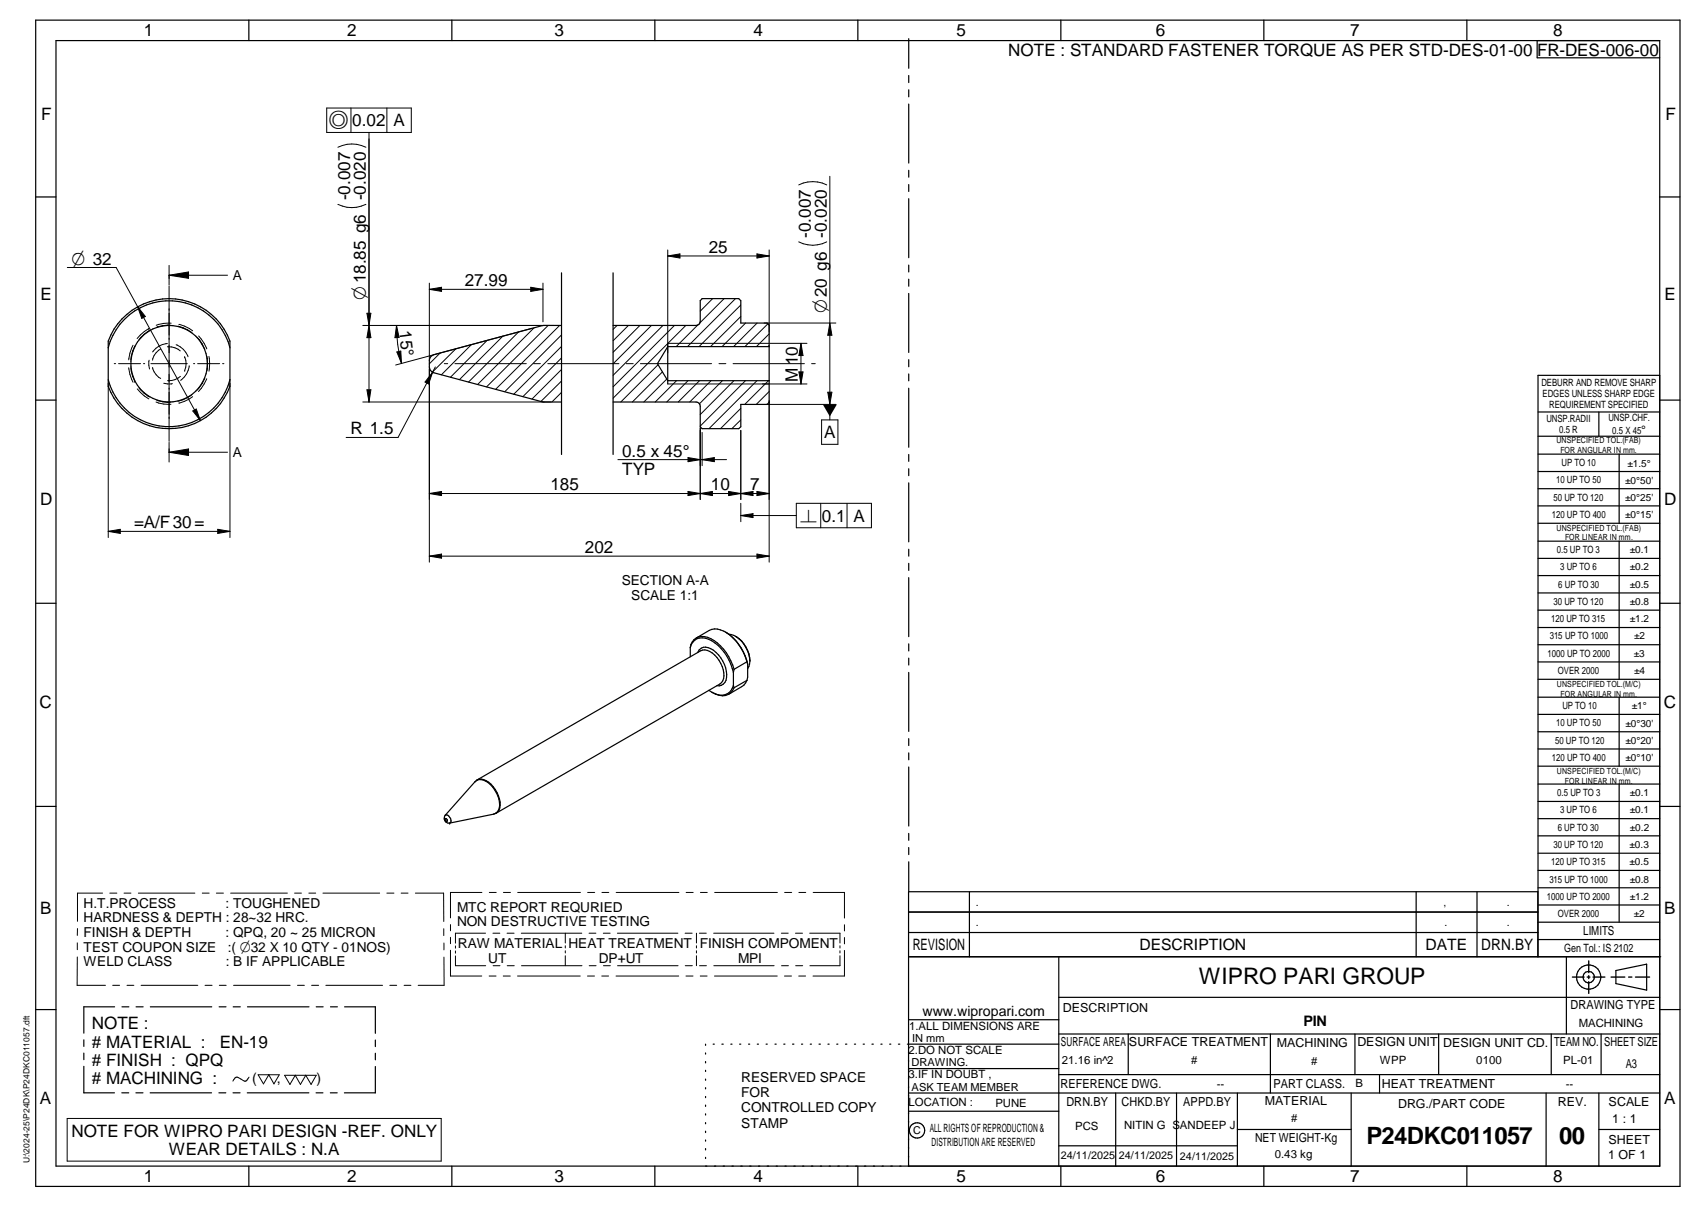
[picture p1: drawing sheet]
<svg xmlns="http://www.w3.org/2000/svg" width="420mm" height="297mm" viewBox="0 0 420 297" stroke-linecap="round" stroke-linejoin="round" font-family="sans-serif">
<g fill="none" stroke="#000" stroke-width=".3">
<path d="M8.8 5h405v287h-405zM13.8 10h395v277h-395zM61.3 5v5M111.3 5v5M161.3 5v5M211.3 5v5M223.8 9.5v7.3M223.8 18.6v1.7M261.3 5v5M311.3 5v5M361.3 5v5M378.6 10v4.2h30.2"/>
<path d="M223.8 22.1v1.7M223.8 25.6v14.5M8.8 48.5h5M223.8 41.9v1.7M223.8 45.4v1.7M223.8 48.9v14.5M408.8 48.5h5M138.3 67.1v44.7M151 67.1v44.7M223.8 65.2v1.7M223.8 68.7v1.7M223.8 72.2v14.5"/>
<path d="M8.8 98.5h5M26.7 85.6a15.5 15.5 0 0 1 14.9-11.6 15.5 15.5 0 0 1 15 11.6M26.7 85.6v-1.7a16 16 0 0 1 14.9-10.4 16 16 0 0 1 15 10.4v9.5M26.7 85.6v9.5a16 16 0 0 0 14.9 10.4 16 16 0 0 0 15-10.4v-1.7M26.7 93.4a15.5 15.5 0 0 0 14.9 11.6 15.5 15.5 0 0 0 15-11.6M138.3 80.1h-4.7l-26.8 7.2a1.5 1.5 0 0 0-1.1 1.4v1.6a1.5 1.5 0 0 0 1.1 1.4l26.8 7.2h4.7M151 80.1h20.4a1.01 1.01 0 0 0 1.1-1v-5.1l.4-.5h9l.5 .5v5.5h6.5l.5 .5v19l-.5 .5h-6.5v5.5l-.5 .5h-9l-.4-.5v-5.1a1.01 1.01 0 0 0-1.1-1h-20.4M164.5 84.5v10M189.4 85.3h-24.9l-2.6 4.2 2.6 4.2h24.9M223.8 88.5v1.8M223.8 92v1.7M223.8 95.5v14.6"/>
<path d="M408.8 92.4h-30v143.1M408.8 98.5h5M223.8 111.8v1.7M223.8 115.4v1.7M223.8 118.8v14.5M378.8 101.4h30M378.8 107.4h30M378.8 111.8h30M378.8 116h30M393.8 101.4v6M398.8 111.8v17M223.8 135.2v1.7"/>
<path d="M223.8 138.6v1.8M378.8 120.3h30M378.8 124.5h30M378.8 128.8h30M378.8 133.2h30M378.8 137.4h30M398.8 133.2v34M8.8 148.5h5M170 159.4v2.2M170 159.4a2.99 2.99 0 0 1 4.5-2.1 11.7 11.7 0 0 1 6.1 8.2M171.5 157a4.6 4.6 0 0 1 5.2 1.2 12.9 12.9 0 0 1 4.1 6.5M171.5 157a3.1 3.1 0 0 0-1.5 2.4"/>
<path d="M171.5 157l3.2-1.8a4.6 4.6 0 0 1 5.2 1.2 13.5 13.5 0 0 1 4.1 6.5M178.7 155.5a12.4 12.4 0 0 1 5.4 7.9M179.5 156.1a6.8 6.8 0 0 1 5.2 6.6M181.1 156.6a7.4 7.4 0 0 1 3.6 6.1M223.8 142.2v14.5M223.8 158.5v1.7M378.8 141.6h30M378.8 145.9h30M378.8 150.2h30M378.8 154.4h30M378.8 158.7h30M408.8 148.5h5"/>
<path d="M171.8 160.6a2.1 2.1 0 0 1 3.2-1 7.6 7.6 0 0 1 3.8 7.8 2.01 2.01 0 0 1-2.2 1.3M175.3 170.3l.2 .1M180.6 168.7a3.1 3.1 0 0 1-4.4 2.1M180.6 168.7l.2 .5M180.6 165.5v3.2M180.8 169.2a3.1 3.1 0 0 1-4.5 1.7l-1.7-1M180.8 164.7l-.2 .8M184 167.4l-.8 1.2-3.7 2.3M184 162.9l.1 .5M184 167.4l-3.2 1.8M184 162.9l-3.2 1.8M184.1 163.4v3.2l-.1 .8"/>
<path d="M184.7 162.7l-.3 1.3-.3 .5M223.8 162v1.7M223.8 165.5v14.5M378.8 162.9h30M378.8 167.2h30M378.8 171.6h30M378.8 175.8h30M398.8 171.6v17M8.8 198.5h5M117.5 191.9l55.1-31.8a3.4 3.4 0 0 1 4 1.7 6 6 0 0 1 1.4 5.8l-.7 .7-55.1 31.8M117.5 191.9l-.5 .5M117.5 191.9a3.4 3.4 0 0 1 4 1.7 6.1 6.1 0 0 1 1.4 5.7l-.7 .8"/>
<path d="M223.8 181.8v1.7M223.8 185.3v1.7M223.8 188.8v14.5M378.8 180.1h30M378.8 184.3h30M378.8 188.6h30M378.8 193h30M378.8 197.2h30M398.8 193v33.9M408.8 198.5h5M109.4 201.5a1.22 1.22 0 0 0 1.3 1.1M109.6 201.5l.2-.1a.47 .47 0 0 1 .3 .7l-.3-.1z"/>
<path d="M109.6 200.7a1.22 1.22 0 0 1 1.2 .4 1.22 1.22 0 0 1 .1 1.3l-.2 .2M109.6 200.7l-.2 .7M110.7 202.6h.1M121.6 200.4a2.36 2.36 0 0 0 1.4-2.9 6.5 6.5 0 0 0-4.6-5.6h-.6l-.8 .5-7.4 8.3M121.6 200.4l-10.9 2.2M122.2 200.1l-.6 .3M223.8 205.1v1.7M223.8 208.6v1.7M223.8 212.1v7.2M238.7 219.5v16M348.8 219.5v16M363.8 219.5v16"/>
<path d="M378.8 201.5h30M378.8 205.7h30M378.8 210h30M378.8 214.2h30M378.8 218.5h30M223.8 235.5h185.2M223.8 229.5h154.9M223.8 224.5h154.9M260.8 235.5v51.5M378.7 235.5v-16h-154.9v67.5M378.8 222.7h30M378.8 226.9h30"/>
<path d="M378.8 231.2h30M385.8 235.5v19M398 238.8l7.5-1.5v6.4l-7.5-1.6zM8.8 248.5h5M20.6 255.9v1.6M20.6 259.2v1.6M28.2 247.8h-7.6v6.5M30 247.8h1.7M33.5 247.8h1.8M37 247.8h15.1M54 247.8h1.7M57.4 247.8h1.8"/>
<path d="M60.9 247.8h15.2M77.9 247.8h1.7M81.4 247.8h1.7M84.9 247.8h7.5v6.5M92.4 255.9v1.7M92.4 259.2v1.6M173.8 257v.3M173.8 259.1v.3M175.6 257h.3M177.8 257h.3M180 257h.3M182.1 257h.3"/>
<path d="M184.4 257h.2M186.5 257h.3M188.7 257h.3M190.9 257h.3M193 257h.3M195.2 257h.3M197.4 257h.3M199.5 257h.3M201.7 257h.3M203.9 257h.3M206.1 257h.3M208.2 257h.4"/>
<path d="M210.4 257h.3M212.6 257h.3M214.7 257h.4M216.9 257h.3M219.1 257h.3M221.3 257h.3M223.8 251h37M260.8 257h-37.3M260.8 245.4h148M260.8 254.5h148M277.9 254.5v10M312.9 254.5v14.5"/>
<path d="M333.7 254.5v10M354.3 254.5v10M382 254.5v10M394.3 254.5v10M408.8 248.5h5M20.6 262.4v6.5h7.6M30 268.9h1.7M33.5 268.9h1.7M37 268.9h15.1M53.9 268.9h1.7M57.4 268.9h1.7M60.9 268.9h15.2"/>
<path d="M77.8 268.9h1.7M81.4 268.9h1.6M92.4 262.5v6.4h-7.6M173.8 261.2v.4M173.8 263.4v.3M173.8 265.6v.3M173.8 267.7v.3M173.8 269.8v.3M173.8 271.9v.4M173.8 274.1v.3M173.8 276.3v.3M173.8 278.4v.3"/>
<path d="M223.8 263h37M223.8 273.5h37M260.8 264.5h148M274.8 269v18M289.8 269v18M304.7 278h28.1M304.7 269v18M332.8 269v18M339.8 264.5v4.5M380.8 269v18M393.8 269v18M393.8 278h15"/>
<path d="M408.8 269h-185M61.3 287v5M111.3 287v5M161.3 287v5M173.8 280.5v.3M173.8 282.7v.3M173.8 284.8v.3M211.3 287v5M260.8 282h43.9M261.3 287v5M311.3 287v5M361.3 287v5"/>
<circle cx="41.6" cy="89.5" r="9.4"/>
<circle cx="391.3" cy="240.5" r="2.99"/>
<circle cx="391.3" cy="240.5" r="1.4"/>
<circle cx="225.9" cy="278.2" r="1.89"/>
</g>
<g fill="none" stroke="#000" stroke-width=".25">
<path d="M80.5 26.6h20.8v6h-20.8zM83.2 36.2a7.8 7.8 0 0 1 6.9 0M86.4 26.6v6M90.9 32.6v66.3M95.3 26.6v6M83.2 50.3a7.8 7.8 0 0 0 6.9 0M196.7 45.5a7.8 7.8 0 0 1 6.9 0M203.6 59.5a7.5 7.5 0 0 1-6.9 0M204.4 43.4v59.9M16.6 65.8h12l20.7 37.7M33.9 75.5l1.9 2.4-.9 .5zM41.6 65.3v4.8"/>
<path d="M41.6 67.7h14.4M41.6 67.7l4.8-.8v1.6zM41.6 70.4v38.2M42.2 79.5a8.5 8.5 0 0 0-3.7 .6M44.1 79.8a8.3 8.3 0 0 1 3.3 1.6M90.4 77.1h.9l-.4 3zM105.7 71.2l3-.5v1zM105.7 71.2h28M105.7 69.7v18.9M130.7 70.7l3 .5-3 .5zM133.7 69.7v9.5M164.5 63l3-.5v1z"/>
<path d="M164.5 63h24.9M164.5 61.5v25.3M175.5 73.5l-3 3.1M178.3 73.5l-5.9 6M181.1 73.5l-11.8 11.8M182.4 75.1l-10.2 10.2M182.4 77.9l-7.4 7.4M183.6 79.5l-5.8 5.8M186.4 62.5l3 .5-3 .5zM186.5 79.5l-5.8 5.8M188.2 79.5h17.7M189.1 79.7l-5.6 5.6"/>
<path d="M189.4 61.5v20.2M204.4 79.5l.5 3h-1zM26.7 94.3v38M28.1 89.5h.4M29.2 89.5h5.4M31.7 90.5l.3 1.6 .8 2M32.2 90.5l.5 2.1 .5 1.2M32.8 85l-.8 1.9-.3 1.7M33.2 85.2l-.5 1.2-.5 2.2M33.2 93.9h.1M33.2 85.2h.1M33.8 95.7l1.7 1.8 1.1 .7"/>
<path d="M34.2 95.4a8.4 8.4 0 0 0 2.7 2.3M35.3 89.5h.3M36.6 80.9l-1.1 .7-1.7 1.7M36.6 80.9h.1M36.7 88.6l-.1 1.3 .2 .9M36.9 81.3a8.3 8.3 0 0 0-2.7 2.4M37.2 89.5h8.9M37.6 90.4a3.8 3.8 0 0 0 2 2.7M38.4 98.9a7.9 7.9 0 0 0 3.7 .6M38.6 98.5a7.6 7.6 0 0 0 3.5 .5M39.5 85.9a3.8 3.8 0 0 0-1.9 2.7M40.3 94.3l1 .2 1.1-.1"/>
<path d="M41.2 85.3a4.4 4.4 0 0 1 3.2 1.1M41.2 84.5a4.9 4.9 0 0 0-3.6 2.1M42.1 80.1a7.8 7.8 0 0 0-3.5 .5M43.4 84.8a4.9 4.9 0 0 1 2.9 3M43.9 80.3l1.2 .3 2 1.1M44.4 92.6a4.3 4.3 0 0 1-3.1 1.1M45.5 87.8h.1M45.5 91.1h.1M45.5 87.8a4.2 4.2 0 0 1 0 3.3M46.6 90a4.9 4.9 0 0 1-2.1 3.6M47.1 97.2l-2 1.2-1.2 .3M47.4 97.6a8.1 8.1 0 0 1-3.4 1.6"/>
<path d="M47.7 89.5h.3M48.5 83l1.3 1.7 .7 1.2M48.7 89.5h5.4M48.9 82.7a9.4 9.4 0 0 1 2 3.2M50.5 93l-.7 1.4-1.3 1.6M50.9 93.2l-.6 1.3-1.4 1.9M51 87.7l.1 1.8-.1 1.8M51.5 87.7l.1 1.8-.1 1.9M54.8 89.5h.3M56.6 94.3v38M89.4 98.9h46.3M90.4 95.9h.9l-.4 3z"/>
<path d="M90.9 80.1l.4 3h-.9zM97.7 80.1l.6 3h-1zM97.7 80.1a34.6 34.6 0 0 0 1.2 9.3M97.7 86.6l1-.2 .2 3zM105.7 90.4v47.9M106.5 91.6l-.9 2.9-.9-.5zM107.2 90.3l-9.2 17.4h-12.8M108.4 86.9l-2.7 2.6M109.4 89.5h.9M112 89.5h17.6M112.3 85.9l-5.8 5.7M116.1 84.8l-7.4 7.4"/>
<path d="M120 83.8l-9.1 9M123.9 82.7l-10.8 10.7M127.7 81.7l-12.3 12.3M131.1 80.8l-33.7 9M131.4 89.5h1.7M131.6 80.6l-14 14M134.9 89.5h17.5M135 80.1l-15.2 15.1M136.6 80.1h-47.2M137.8 80.1l-15.7 15.7M138.3 82.4l-14 14M138.3 85.3l-11.8 11.7"/>
<path d="M138.3 88.1l-9.5 9.5M138.3 90.9l-7.3 7.3M138.3 93.8l-5.1 5M138.3 96.6l-2.4 2.3M152 80.1l-1 1M154.2 89.5h1.7M154.8 80.1l-3.8 3.8M157.6 80.1l-6.6 6.6M157.7 89.5h17.5M160.4 80.1l-9.4 9.4M162.1 89.7l-9.2 9.2M163.1 91.5l-7.4 7.4"/>
<path d="M163.3 80.1l-12.3 12.3M164.2 93.3l-5.6 5.6M164.5 94.5h34.2M164.5 84.5h24.9M166.1 80.1l-15.1 15.1M166.6 93.7l-5.2 5.2M168.9 80.1l-17.9 17.9M169.4 93.7l-5.2 5.2M171.8 80l-5.3 5.3M172.3 93.7l-5.3 5.2M175.1 93.7l-5.2 5.2M177.1 89.5h1.7"/>
<path d="M177.9 93.7l-5.7 5.7M180.5 89.5h17.6M180.8 93.7l-8.3 8.3M183.6 93.7l-11.1 11.2M186.4 93.7l-11.8 11.8M188.7 99.5h17.2M189.3 93.7l-5.9 5.8M189.4 96.4l-3.1 3.1M189.4 85l-.3 .3M189.4 82.2l-3.1 3.1M189.4 98.6v39.7M189.6 84.5h9.1"/>
<path d="M196.8 91.5h1l-.5 3zM197.3 84.5l.5 3h-1zM197.3 84.5v10M199.9 89.5h.9M203.9 96.5h1l-.5 3zM41.6 108.9v4.8M41.6 111.3l4.8-.8v1.6zM41.6 111.3h14.4M47.5 101.1l.8-.4 1 2.8zM152.2 113.1h26.7M169.4 112.6l3.1 .5-3.1 .5zM172.5 105.3v17.6"/>
<path d="M172.9 113.1l3-.5v1zM172.9 106.4v8.2M182.4 103.3l-2.2 2.2M182.4 100.5l-4.9 5M182.4 105.9v17M202.3 103.3h4.1v6h-4.1zM26.7 130.8h29.9M26.7 130.8l2.9-.5v1zM53.6 130.3l3 .5-3 .5zM105.7 136.9l3-.5v1zM105.7 121.5l3-.6v1.1zM105.7 136.9h83.7"/>
<path d="M105.7 121.5h83.7M169.4 120.9v1.1l6.1-1.1v1.1zM179.4 120.9l6.1 1.1v-1.1l-6.1 1.1zM182.4 123.9v4.5M182.4 126.9l3.1-.5v1zM182.4 126.9h13.7M186.4 120.9l3 .6-3 .5zM186.4 136.4l3 .5-3 .5zM196.1 123.9h18.5v6h-18.5zM202.1 123.9v6M208.6 123.9v6M25.3 219.8h-6.2v6.9"/>
<path d="M27 219.8h1.8M30.6 219.8h1.6M34.1 219.8h13.9M49.8 219.8h1.7M53.3 219.8h1.7M56.8 219.8h14M72.5 219.8h1.7M76.1 219.8h1.7M79.5 219.8h14M95.3 219.8h1.7M98.8 219.8h1.7M102.3 219.8h7v7"/>
<path d="M118.7 219.6h-7.8v6.3M120.5 219.6h1.7M124 219.6h1.7M127.5 219.6h15.4M144.7 219.6h1.8M148.2 219.6h1.7M151.8 219.6h15.4M169 219.6h1.7M172.5 219.6h1.7M176 219.6h15.5M193.2 219.6h1.8M196.8 219.6h1.6"/>
<path d="M200.3 219.6h7.7v6.3M19 232v1.7M19 235.5v7h7M19.1 228.5l-.1 1.7M109.3 228.6v1.7M109.3 235.5l.1 7h-6.4M109.3 232.1v1.7M110.9 227.5v1.6M110.9 230.7v1.5M110.9 233.8v6.4h7.7M112.2 235.2v2.5h7.4M112.2 232.8v.5"/>
<path d="M112.2 234v.6M119.6 229.7h-7.4v2.4M121.4 229.7h1.7M121.4 237.7h1.7M124.9 229.7h1.7M124.9 237.7h1.8M128.4 229.7h14.9M128.4 237.7h14.9M139.2 229.7v2.4M139.2 232.7v.6M139.2 234v.5M139.2 235.2v2.5"/>
<path d="M145.1 229.7h1.7M145.1 237.7h1.7M148.6 229.7h1.7M148.6 237.7h1.7M152.1 229.7h14.9M152.1 237.7h14.9M168.7 229.7h1.8M168.8 237.7h1.7M171.5 229.7v2.4M171.5 232.7v.6M171.5 234v.5M171.5 235.2v2.5"/>
<path d="M172.2 229.7h1.7M172.3 237.7h1.7M175.8 229.7h14.8M175.8 237.7h14.9M192.4 229.7h1.7M192.5 237.7h1.7M195.9 229.7h1.7M195.9 237.7h1.8M199.4 229.7h7.5v2.4M206.9 232.7v.6M206.9 234v.5M206.9 235.2v2.5h-7.4"/>
<path d="M208 227.6v1.5M208 230.7v1.6M208 233.9v6.3h-7.8M27.8 242.5h1.7M31.3 242.5h1.7M34.7 242.5h14M50.5 242.5h1.7M54 242.5h1.7M57.5 242.5h13.9M73.3 242.5h1.7M76.7 242.5h1.8M80.3 242.5h13.9"/>
<path d="M96 242.5h1.7M99.5 242.5h1.7M120.5 240.2h1.7M123.9 240.2h1.8M127.5 240.2h15.4M144.7 240.2h1.7M148.2 240.2h1.7M151.7 240.2h15.5M168.9 240.2h1.8M172.5 240.2h1.6M176 240.2h15.4M193.2 240.2h1.7"/>
<path d="M196.7 240.2h1.7M16.5 275.3h92.2v10.5h-92.2zM61.3 265.1l-.7 .9-.4 .1-1.5-.9-.5-.1-.8 1M63.6 264.5h5.2l-1.3 2.2-1.3-2.2-1.3 2.2zM70.1 264.6h7.8l-1.3 2.3-1.3-2.3-1.3 2.3-1.3-2.3-1.3 2.3z"/>
</g>
<path d="M391.3 236.5v2.9M387.3 240.5h2.8M390.9 240.5h.7M391.3 240.1v.7M391.3 241.6v2.9M392.3 240.5h3M396.8 240.5h3.4M401.1 240.5h.8M402.8 240.5h3.5" fill="none" stroke="#000" stroke-width=".34"/>
<g fill="#000">
<path d="M33.9 75.5l1.9 2.4-.9 .5zM41.6 67.7l4.8-.8v1.6zM90.4 77.1h.9l-.4 3zM105.7 71.2l3-.5v1zM130.7 70.7l3 .5-3 .5zM164.5 63l3-.5v1zM186.4 62.5l3 .5-3 .5zM90.4 95.9h.9l-.4 3zM90.9 80.1l.4 3h-.9zM97.7 80.1l.6 3h-1zM97.7 86.6l1-.2 .2 3zM106.5 91.6l-.9 2.9-.9-.5z"/>
<path d="M196.8 91.5h1l-.5 3zM197.3 84.5l.5 3h-1zM203.9 96.5h1l-.5 3zM204.4 79.5l.5 3h-1zM202.6 99.5h3.5l-1.7 3zM41.6 111.3l4.8-.8v1.6zM47.5 101.1l.8-.4 1 2.8zM169.4 112.6l3.1 .5-3.1 .5zM172.9 113.1l3-.5v1zM26.7 130.8l2.9-.5v1zM53.6 130.3l3 .5-3 .5zM105.7 136.9l3-.5v1z"/>
<path d="M105.7 121.5l3-.6v1.1zM169.4 120.9l3.1 .6-3.1 .5zM172.5 121.5l3-.6v1.1zM179.4 120.9l3 .6-3 .5zM182.4 121.5l3.1-.6v1.1zM182.4 126.9l3.1-.5v1zM186.4 120.9l3 .6-3 .5zM186.4 136.4l3 .5-3 .5z"/>
</g>
<g font-size="5.9">
<text x="336.5" y="281.6">P24DKC011057</text>
<text x="384" y="281.6">00</text>
</g>
<text font-size="5.6" x="295.3" y="242.2">WIPRO PARI GROUP</text>
<g font-size="4.6">
<text x="81" y="31.1">a</text>
<text x="17.6" y="65.1">O 32</text>
<text x="90.1" y="73.8" transform="rotate(-90 90.1 73.8)">O18.85 g6</text>
<text x="203.6" y="77.1" transform="rotate(-90 203.6 77.1)">O20 g6</text>
<text x="197.1" y="128.4">n</text>
</g>
<g font-size="4.2">
<text x="35.4" y="9">1</text>
<text x="85.5" y="8.9">2</text>
<text x="136.6" y="9">3</text>
<text x="185.6" y="9">4</text>
<text x="235.6" y="9">5</text>
<text x="284.6" y="8.8">6</text>
<text x="332.6" y="9">7</text>
<text x="382.6" y="9">8</text>
<text x="248.3" y="13.8">NOTE : STANDARD FASTENER TORQUE AS PER STD-DES-01-00 FR-DES-006-00</text>
<text x="10.1" y="29.6">F</text>
<text x="410.2" y="29.6">F</text>
<text x="86.8" y="31.1">0.02 A</text>
<text x="86.2" y="49.2" transform="rotate(-90 86.2 49.2)">-0.007</text>
<text x="90.1" y="49.2" transform="rotate(-90 90.1 49.2)">-0.020</text>
<text x="199.7" y="58.5" transform="rotate(-90 199.7 58.5)">-0.007</text>
<text x="203.6" y="58.5" transform="rotate(-90 203.6 58.5)">-0.020</text>
<text x="174.6" y="62.2">25</text>
<text x="114.5" y="70.4">27.99</text>
<text x="9.9" y="73.9">E</text>
<text x="409.9" y="73.9">E</text>
<text x="98.3" y="81.5" transform="rotate(83 98.3 81.5)">15°</text>
<text x="196.5" y="93.9" transform="rotate(-90 196.5 93.9)">M10</text>
<text x="86.3" y="106.9">R 1.5</text>
<text x="203" y="107.8">A</text>
<text x="153.2" y="112.4">0.5 x 45°</text>
<text x="153.2" y="116.8">TYP</text>
<text x="9.9" y="124.2">D</text>
<text x="135.6" y="120.7">185</text>
<text x="175.1" y="120.7">10</text>
<text x="184.8" y="120.7">7</text>
<text x="409.9" y="124.2">D</text>
<text x="33" y="130">=A/F30=</text>
<text x="202.4" y="128.4">0.1 A</text>
<text x="144" y="136.1">202</text>
<text x="9.7" y="174.3">C</text>
<text x="409.7" y="174.3">C</text>
<text x="9.9" y="225">B</text>
<text x="409.8" y="225">B</text>
<text x="22.6" y="253.3">NOTE :</text>
<text x="22.6" y="257.8"># MATERIAL :</text>
<text x="54.2" y="257.8">EN-19</text>
<text x="22.6" y="262.3"># FINISH : QPQ</text>
<text x="22.6" y="266.8"># MACHINING :</text>
<text x="9.8" y="271.7">A</text>
<text x="409.8" y="271.7">A</text>
<text x="17.6" y="279.7">NOTE FOR WIPRO PARI DESIGN -REF. ONLY</text>
<text x="41.6" y="284.2">WEAR DETAILS : N.A</text>
<text x="35.4" y="291">1</text>
<text x="85.5" y="290.9">2</text>
<text x="136.6" y="291">3</text>
<text x="185.6" y="291">4</text>
<text x="235.6" y="291">5</text>
<text x="284.6" y="290.8">6</text>
<text x="332.6" y="291">7</text>
<text x="382.6" y="291">8</text>
</g>
<g font-size="3.9">
<text x="224.8" y="233.8">REVISION</text>
<text x="280.7" y="233.8">DESCRIPTION</text>
<text x="351.1" y="233.8">DATE</text>
<text x="364.8" y="233.8">DRN.BY</text>
</g>
<text font-size="3.6" x="321" y="252.6">PIN</text>
<g font-size="3.5">
<text x="227.2" y="250">www.wipropari.com</text>
<text x="62.1" y="266.4">(</text>
<text x="68.2" y="266.4">,</text>
<text x="78" y="266.4">)</text>
</g>
<g font-size="3.4">
<text x="57.3" y="68.9">A</text>
<text x="57.3" y="112.5">A</text>
<text x="153.1" y="144">SECTION A-A</text>
<text x="155.5" y="147.6">SCALE 1:1</text>
<text x="20.6" y="223.4">H.T.PROCESS</text>
<text x="20.6" y="226.9">HARDNESS &amp; DEPTH : 28~32 HRC.</text>
<text x="55.6" y="223.4">: TOUGHENED</text>
<text x="112.6" y="224.3">MTC REPORT REQURIED</text>
<text x="112.6" y="227.9">NON DESTRUCTIVE TESTING</text>
<text x="20.6" y="230.5">FINISH &amp; DEPTH</text>
<text x="55.5" y="230.5">: QPQ, 20 ~ 25 MICRON</text>
<text x="112.8" y="233.3">RAW MATERIAL HEAT TREATMENT FINISH COMPOMENT</text>
<text x="20.6" y="234.2">TEST COUPON SIZE</text>
<text x="20.6" y="237.8">WELD CLASS</text>
<text x="55.6" y="237.8">: B IF APPLICABLE</text>
<text x="56.1" y="234.2">:( O32 X 10 QTY - 01NOS)</text>
<text x="120.3" y="236.9">UT</text>
<text x="147.5" y="236.9">DP+UT</text>
<text x="181.8" y="236.9">MPI</text>
<text x="182.6" y="266.2">RESERVED SPACE</text>
<text x="182.6" y="270">FOR</text>
<text x="182.6" y="273.7">CONTROLLED COPY</text>
<text x="182.6" y="277.5">STAMP</text>
</g>
<g font-size="3.1">
<text x="389.9" y="230.2">LIMITS</text>
<text x="261.8" y="249">DESCRIPTION</text>
<text x="386.8" y="248.4">DRAWING TYPE</text>
<text x="261.3" y="257.5">SURFACE AREA</text>
<text x="278" y="257.5">SURFACE TREATMENT</text>
<text x="314.5" y="257.6">MACHINING</text>
<text x="334.3" y="257.5">DESIGN UNIT</text>
<text x="355.4" y="257.6">DESIGN UNIT CD.</text>
<text x="382.8" y="257.3">TEAM NO.</text>
<text x="395.1" y="257.4">SHEET SIZE</text>
<text x="400.4" y="262.8">A3</text>
<text x="261.2" y="267.8">REFERENCE DWG.</text>
<text x="313.6" y="267.7">PART CLASS.</text>
<text x="340.3" y="267.7">HEAT TREATMENT</text>
<text x="262.6" y="272.2">DRN.BY</text>
<text x="276.2" y="272.1">CHKD.BY</text>
<text x="291.4" y="272.2">APPD.BY</text>
<text x="311.5" y="272">MATERIAL</text>
<text x="344.3" y="272.6">DRG./PART CODE</text>
<text x="383.7" y="272.2">REV.</text>
<text x="396.2" y="272.3">SCALE</text>
<text x="309.1" y="280.9">NET WEIGHT-Kg</text>
<text x="396.1" y="281.4">SHEET</text>
<text x="397.1" y="276.4">1 : 1</text>
<text x="396.1" y="285.3">1 OF 1</text>
</g>
<text font-size="3" x="404.2" y="106.8">°</text>
<g font-size="2.8">
<text x="385.2" y="234.4">Gen Tol.: IS 2102</text>
<text x="223.9" y="253.4">1.ALL DIMENSIONS ARE</text>
<text x="388.8" y="252.7">MACHINING</text>
<text x="223.8" y="259.3">2.DO NOT SCALE</text>
<text x="261.5" y="261.9">21.16 in^2</text>
<text x="293.4" y="261.9">#</text>
<text x="322.9" y="262">#</text>
<text x="339.8" y="262">WPP</text>
<text x="363.6" y="261.8">0100</text>
<text x="385" y="261.8">PL-01</text>
<text x="223.8" y="265.4">3.IF IN DOUBT ,</text>
<text x="299.7" y="267.7">--</text>
<text x="333.8" y="267.5">B</text>
<text x="385.6" y="267.6">--</text>
<text x="223.8" y="272.2">LOCATION :</text>
<text x="245.1" y="272.4">PUNE</text>
<text x="229" y="278.7">ALL RIGHTS OF REPRODUCTION &amp;</text>
<text x="264.8" y="278">PCS</text>
<text x="276.8" y="277.7">NITIN G SANDEEP J</text>
<text x="318" y="276">#</text>
<text x="229.4" y="282.1">DISTRIBUTION ARE RESERVED</text>
<text x="314" y="285">0.43 kg</text>
</g>
<g font-size="2.7">
<text x="224.7" y="256.4">IN mm</text>
<text x="224.5" y="262.4">DRAWING.</text>
<text x="224.5" y="268.4">ASK TEAM MEMBER</text>
<text x="224.9" y="279.2">C</text>
<text x="261.3" y="285.2">24/11/2025</text>
<text x="275.6" y="285.2">24/11/2025</text>
<text x="290.6" y="285.4">24/11/2025</text>
</g>
<g font-size="2.5">
<text x="379.6" y="95">DEBURR AND REMOVE SHARP</text>
<text x="379.9" y="97.7">EDGES UNLESS SHARP EDGE</text>
<text x="381.5" y="100.5">REQUIREMENT SPECIFIED</text>
<text x="380.9" y="103.8">UNSP.RADII</text>
<text x="384" y="106.6">0.5 R</text>
<text x="396.1" y="103.6">UNSP.CHF.</text>
<text x="397.1" y="106.8">0.5 X 45</text>
<text x="383.2" y="119">10 UP TO 50</text>
<text x="384.6" y="114.7">UP TO 10</text>
<text x="400.3" y="119">±0°50'</text>
<text x="400.8" y="114.8">±1.5°</text>
<text x="382.6" y="123.2">50 UP TO 120</text>
<text x="400.3" y="123.2">±0°25'</text>
<text x="382.2" y="127.4">120 UP TO 400</text>
<text x="400.3" y="127.4">±0°15'</text>
<text x="383.4" y="136.1">0.5 UP TO 3</text>
<text x="401.4" y="136.1">±0.1</text>
<text x="384.2" y="140.4">3 UP TO 6</text>
<text x="401.4" y="140.3">±0.2</text>
<text x="382.6" y="148.8">30 UP TO 120</text>
<text x="383.8" y="144.6">6 UP TO 30</text>
<text x="401.4" y="148.9">±0.8</text>
<text x="401.4" y="144.7">±0.5</text>
<text x="382" y="153.1">120 UP TO 315</text>
<text x="401.4" y="153.1">±1.2</text>
<text x="381.2" y="161.6">1000 UP TO 2000</text>
<text x="381.7" y="157.4">315 UP TO 1000</text>
<text x="402.4" y="161.6">±3</text>
<text x="402.5" y="157.4">±2</text>
<text x="383.7" y="165.9">OVER 2000</text>
<text x="402.5" y="165.9">±4</text>
<text x="383.2" y="178.8">10 UP TO 50</text>
<text x="384.8" y="174.5">UP TO 10</text>
<text x="400.3" y="178.8">±0°30'</text>
<text x="401.9" y="174.6">±1°</text>
<text x="383" y="183">50 UP TO 120</text>
<text x="400.3" y="183.1">±0°20'</text>
<text x="382.2" y="187.3">120 UP TO 400</text>
<text x="400.3" y="187.3">±0°10'</text>
<text x="383.5" y="195.9">0.5 UP TO 3</text>
<text x="401.4" y="196">±0.1</text>
<text x="384.2" y="200.1">3 UP TO 6</text>
<text x="401.4" y="200.2">±0.1</text>
<text x="382.6" y="208.7">30 UP TO 120</text>
<text x="383.7" y="204.4">6 UP TO 30</text>
<text x="401.4" y="208.7">±0.3</text>
<text x="401.4" y="204.4">±0.2</text>
<text x="382" y="213">120 UP TO 315</text>
<text x="401.4" y="212.9">±0.5</text>
<text x="381" y="221.4">1000 UP TO 2000</text>
<text x="381.6" y="217.2">315 UP TO 1000</text>
<text x="401.4" y="221.4">±1.2</text>
<text x="401.4" y="217.2">±0.8</text>
<text x="240.4" y="222.8">.</text>
<text x="240.4" y="228">.</text>
<text x="355.5" y="223">,</text>
<text x="355.7" y="228">.</text>
<text x="371.1" y="227.8">.</text>
<text x="371.1" y="222.9">.</text>
<text x="383.7" y="225.7">OVER 2000</text>
<text x="402.4" y="225.7">±2</text>
</g>
<g font-size="2.1">
<text x="383.3" y="109.1">UNSPECIFIED TOL.(FAB)</text>
<text x="384.3" y="111.4">FOR ANGULAR IN mm.</text>
<text x="383.4" y="130.6">UNSPECIFIED TOL.(FAB)</text>
<text x="385.4" y="133">FOR LINEAR IN mm.</text>
<text x="383.4" y="169">UNSPECIFIED TOL.(M/C)</text>
<text x="384.3" y="171.4">FOR ANGULAR IN mm.</text>
<text x="383.4" y="190.5">UNSPECIFIED TOL.(M/C)</text>
<text x="385.4" y="192.8">FOR LINEAR IN mm.</text>
<text x="7.2" y="286.3" transform="rotate(-90 7.2 286.3)">U:\2024-25\P24DK\P24DKC011057.dft</text>
</g>
</svg>
